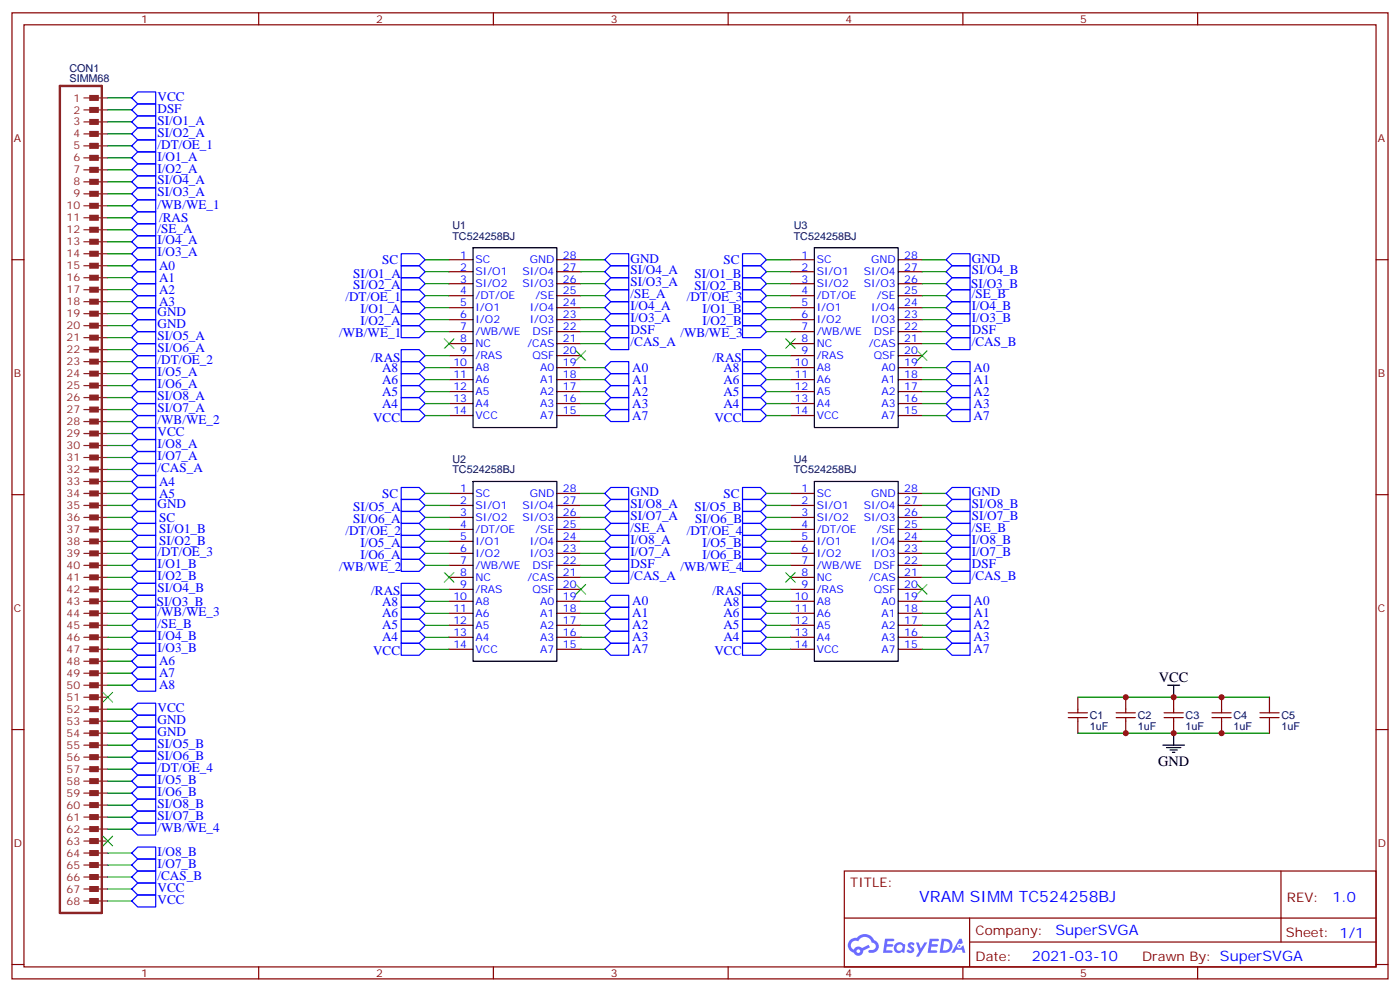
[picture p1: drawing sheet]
<svg xmlns="http://www.w3.org/2000/svg" width="412mm" height="292mm" viewBox="0 0 412 292" stroke-linecap="round" stroke-linejoin="round" font-family="sans-serif">
<g fill="none" stroke="#870000" stroke-width=".35">
<path d="M3.5 3.8h405.4v284.3h-405.4zM7.1 7.3h398.2v277.3h-398.2zM76.2 3.8v3.5M145.3 3.8v3.5M214.5 3.8v3.5M283.6 3.8v3.5M352.8 3.8v3.5M3.5 76.4h3.6M405.3 76.4h3.6M3.5 145.6h3.6M405.3 145.6h3.6M3.5 214.7h3.6"/>
<path d="M405.3 214.7h3.6M248.7 256.4h156.6v28.2h-156.6zM377.3 256.4v20.9M248.7 270.2h156.5M285.6 277.3h119.6M285.6 270.2v14.1M3.5 283.9h3.6M76.2 284.6v3.5M145.3 284.6v3.5M214.5 284.6v3.5M283.6 284.6v3.5M352.8 284.6v3.5"/>
<path d="M405.3 283.9h3.6"/>
</g>
<g fill="#5487ff">
<path d="M267.7 277.5a1.22 1.22 0 0 1 1.7 .3l-.4 .6a.47 .47 0 0 0-.3-.4 .47 .47 0 0 0-.5 .2l.1 .2a1.14 1.14 0 0 1 .8 1.7 1.14 1.14 0 0 1-1.9 0l-.2-.2 .5-.5 .7 .4a.29 .29 0 0 0 .3-.2 .29 .29 0 0 0-.2-.4 1.04 1.04 0 0 1-.6-1.7z"/>
<path d="M260.7 276.3h2.4l.3 .2-.2 .5h-1.8l-.1 .9h1.5l.3 .4-.3 .3h-1.6l-.2 1.1 1.7 .1 .2 .3-.2 .3h-2.6z"/>
<path d="M273.8 276.3h2.4l.3 .2-.1 .5h-1.8l-.2 .9h1.6l.3 .4-.4 .3h-1.6l-.1 1.1 1.7 .1 .2 .3-.2 .3h-2.6z"/>
<path d="M282.6 276.3h.7l.3 1.2-.6 .4a.69 .69 0 0 0-1 .2 .69 .69 0 0 0 .4 1 .69 .69 0 0 0 .9-.6l.5-.3 .6 2.2h-.8l-.2-.8h-1.8l-.5 .8h-.8z"/>
<path d="M269.8 277.4h.8l.6 1.8 1.1-1.8h.9l-2.6 4.2h-.8l.9-1.6z"/>
<path d="M277.4 276.3l-.6 4.1h1.3a2.11 2.11 0 0 0 2.5-2.1 2.11 2.11 0 0 0-2.5-2zM278.1 277a1.39 1.39 0 0 1 1.7 1.4 1.39 1.39 0 0 1-1.8 1.3h-.3z"/>
<path d="M263.7 277.9a1.54 1.54 0 0 0-.1 2.2 1.54 1.54 0 0 0 2.2 .1l.6 .2 .3-2.3-.2-.2h-.4a1.49 1.49 0 0 0-2.4 0zM264 278.9a.94 .94 0 0 1 1.8 0 .94 .94 0 0 1-1.8 0z"/>
<path d="M250.4 276.7a2.18 2.18 0 0 0 1.1 3.7 1.44 1.44 0 0 0 1.6 .9 1.44 1.44 0 0 0 1.2-1.5l2-1-.5-.7-1.9 .9a1.47 1.47 0 0 0-2.4 .5 1.39 1.39 0 0 1-.7-2 1.39 1.39 0 0 1 2-.4 2.12 2.12 0 0 1 2.2-1.3 2.12 2.12 0 0 1 1.9 1.7 1.14 1.14 0 0 1 1.1 1.4 1.14 1.14 0 0 1-1.7 .7 .43 .43 0 0 0-.5 .4 .43 .43 0 0 0 .4 .5 1.98 1.98 0 0 0 2.5-1.3 1.98 1.98 0 0 0-1.2-2.5 3.1 3.1 0 0 0-5.3-.7l-.9 .1zM252.3 280a.55 .55 0 0 1 1.1 0 .55 .55 0 0 1-1.1 0z"/>
<circle cx="282.6" cy="278.4" r=".26"/>
</g>
<g fill="none" stroke="#870000" stroke-width=".35">
<path d="M132.3 76.4h7M132.3 80h7M164 76.4h7.1M164 80h7.1M232.8 76.4h7.1M232.8 80h7.1M264.6 76.4h7M264.6 80h7M132.3 83.5h7M132.3 87h7M132.3 90.6h7M132.3 94.1h7"/>
<path d="M132.3 97.6h7M164 83.5h7.1M164 87h7.1M164 90.6h7.1M164 94.1h7.1M164 97.6h7.1M232.8 83.5h7.1M232.8 87h7.1M232.8 90.6h7.1M232.8 94.1h7.1M232.8 97.6h7.1M264.6 83.5h7"/>
<path d="M264.6 87h7M264.6 90.6h7M264.6 94.1h7M264.6 97.6h7M132.3 101.1h7M132.3 104.7h7M132.3 108.2h7M132.3 111.7h7M132.3 115.3h7M132.3 118.8h7M164 101.1h7.1M164 104.7h7.1"/>
<path d="M164 108.2h7.1M164 111.7h7.1M164 115.3h7.1M164 118.8h7.1M232.8 101.1h7.1M232.8 104.7h7.1M232.8 108.2h7.1M232.8 111.7h7.1M232.8 115.3h7.1M232.8 118.8h7.1M264.6 101.1h7M264.6 104.7h7"/>
<path d="M264.6 108.2h7M264.6 111.7h7M264.6 115.3h7M264.6 118.8h7M132.3 122.3h7M164 122.3h7.1M232.8 122.3h7.1M264.6 122.3h7M132.3 145.2h7M132.3 148.8h7M132.3 152.3h7M132.3 155.8h7"/>
<path d="M132.3 159.3h7M164 145.2h7.1M164 148.8h7.1M164 152.3h7.1M164 155.8h7.1M164 159.3h7.1M232.8 145.2h7.1M232.8 148.8h7.1M232.8 152.3h7.1M232.8 155.8h7.1M232.8 159.3h7.1M264.6 145.2h7"/>
<path d="M264.6 148.8h7M264.6 152.3h7M264.6 155.8h7M264.6 159.3h7M132.3 162.9h7M132.3 166.4h7M132.3 169.9h7M132.3 173.5h7M132.3 177h7M164 162.9h7.1M164 166.4h7.1M164 169.9h7.1"/>
<path d="M164 173.5h7.1M164 177h7.1M232.8 162.9h7.1M232.8 166.4h7.1M232.8 169.9h7.1M232.8 173.5h7.1M232.8 177h7.1M264.6 162.9h7M264.6 166.4h7M264.6 169.9h7M264.6 173.5h7M264.6 177h7"/>
<path d="M132.3 180.5h7M132.3 184h7M132.3 187.6h7M132.3 191.1h7M164 180.5h7.1M164 184h7.1M164 187.6h7.1M164 191.1h7.1M232.8 180.5h7.1M232.8 184h7.1M232.8 187.6h7.1M232.8 191.1h7.1"/>
<path d="M264.6 180.5h7M264.6 184h7M264.6 187.6h7M264.6 191.1h7M314.7 211.2h5.6M314.7 209.8h5.6M317.5 205.2v4.6M317.5 211.2v4.6M328.8 211.2h5.6M328.8 209.8h5.6M331.6 205.2v4.6M331.6 211.2v4.6"/>
<path d="M342.9 211.2h5.6M342.9 209.8h5.6M345.7 205.2v4.6M345.7 211.2v4.6M357 211.2h5.7M357 209.8h5.7M359.8 205.2v4.6M359.8 211.2v4.6M371.1 211.2h5.7M371.1 209.8h5.7M373.9 205.2v4.6M373.9 211.2v4.6"/>
</g>
<path d="M139.3 72.9h24.7v52.9h-24.7zM239.9 72.9h24.7v52.9h-24.7zM139.3 141.7h24.7v52.9h-24.7zM239.9 141.7h24.7v52.9h-24.7zM342.5 219.3h6.4M344 201.7h3.5M345.7 201.7v3.5M345.7 215.8v3.5M343.6 220h4.2M344.7 220.7h2.1M345.4 221.4h.7" fill="none" stroke="#000" stroke-width=".35"/>
<path d="M17.6 25.3h12.4v243.4h-12.4z" fill="none" stroke="#8c2424" stroke-width=".71"/>
<g fill="#8c2424" stroke="#8c2424" stroke-width=".35">
<path d="M26.5 28.1h2.4v1.4h-2.4z"/>
<path d="M26.5 31.6h2.4v1.5h-2.4z"/>
<path d="M26.5 35.2h2.4v1.4h-2.4z"/>
<path d="M26.5 38.7h2.4v1.4h-2.4z"/>
<path d="M26.5 42.2h2.4v1.4h-2.4z"/>
<path d="M26.5 45.8h2.4v1.4h-2.4z"/>
<path d="M26.5 49.3h2.4v1.4h-2.4z"/>
<path d="M26.5 52.8h2.4v1.4h-2.4z"/>
<path d="M26.5 56.3h2.4v1.4h-2.4z"/>
<path d="M26.5 59.9h2.4v1.4h-2.4z"/>
<path d="M26.5 63.4h2.4v1.4h-2.4z"/>
<path d="M26.5 66.9h2.4v1.4h-2.4z"/>
<path d="M26.5 70.4h2.4v1.5h-2.4z"/>
<path d="M26.5 74h2.4v1.4h-2.4z"/>
<path d="M26.5 77.5h2.4v1.4h-2.4z"/>
<path d="M26.5 81h2.4v1.4h-2.4z"/>
<path d="M26.5 84.6h2.4v1.4h-2.4z"/>
<path d="M26.5 88.1h2.4v1.4h-2.4z"/>
<path d="M26.5 91.6h2.4v1.4h-2.4z"/>
<path d="M26.5 95.1h2.4v1.5h-2.4z"/>
<path d="M26.5 98.7h2.4v1.4h-2.4z"/>
<path d="M26.5 102.2h2.4v1.4h-2.4z"/>
<path d="M26.5 105.7h2.4v1.4h-2.4z"/>
<path d="M26.5 109.3h2.4v1.4h-2.4z"/>
<path d="M26.5 112.8h2.4v1.4h-2.4z"/>
<path d="M26.5 116.3h2.4v1.4h-2.4z"/>
<path d="M26.5 119.8h2.4v1.4h-2.4z"/>
<path d="M26.5 123.4h2.4v1.4h-2.4z"/>
<path d="M26.5 126.9h2.4v1.4h-2.4z"/>
<path d="M26.5 130.4h2.4v1.4h-2.4z"/>
<path d="M26.5 133.9h2.4v1.5h-2.4z"/>
<path d="M26.5 137.5h2.4v1.4h-2.4z"/>
<path d="M26.5 141h2.4v1.4h-2.4z"/>
<path d="M26.5 144.5h2.4v1.4h-2.4z"/>
<path d="M26.5 148.1h2.4v1.4h-2.4z"/>
<path d="M26.5 151.6h2.4v1.4h-2.4z"/>
<path d="M26.5 155.1h2.4v1.4h-2.4z"/>
<path d="M26.5 158.6h2.4v1.5h-2.4z"/>
<path d="M26.5 162.2h2.4v1.4h-2.4z"/>
<path d="M26.5 165.7h2.4v1.4h-2.4z"/>
<path d="M26.5 169.2h2.4v1.4h-2.4z"/>
<path d="M26.5 172.8h2.4v1.4h-2.4z"/>
<path d="M26.5 176.3h2.4v1.4h-2.4z"/>
<path d="M26.5 179.8h2.4v1.4h-2.4z"/>
<path d="M26.5 183.3h2.4v1.4h-2.4z"/>
<path d="M26.5 186.9h2.4v1.4h-2.4z"/>
<path d="M26.5 190.4h2.4v1.4h-2.4z"/>
<path d="M26.5 193.9h2.4v1.4h-2.4z"/>
<path d="M26.5 197.4h2.4v1.5h-2.4z"/>
<path d="M26.5 201h2.4v1.4h-2.4z"/>
<path d="M26.5 204.5h2.4v1.4h-2.4z"/>
<path d="M26.5 208h2.4v1.4h-2.4z"/>
<path d="M26.5 211.6h2.4v1.4h-2.4z"/>
<path d="M26.5 215.1h2.4v1.4h-2.4z"/>
<path d="M26.5 218.6h2.4v1.4h-2.4z"/>
<path d="M26.5 222.1h2.4v1.5h-2.4z"/>
<path d="M26.5 225.7h2.4v1.4h-2.4z"/>
<path d="M26.5 229.2h2.4v1.4h-2.4z"/>
<path d="M26.5 232.7h2.4v1.4h-2.4z"/>
<path d="M26.5 236.3h2.4v1.4h-2.4z"/>
<path d="M26.5 239.8h2.4v1.4h-2.4z"/>
<path d="M26.5 243.3h2.4v1.4h-2.4z"/>
<path d="M26.5 246.8h2.4v1.4h-2.4z"/>
<path d="M26.5 250.4h2.4v1.4h-2.4z"/>
<path d="M26.5 253.9h2.4v1.4h-2.4z"/>
<path d="M26.5 257.4h2.4v1.4h-2.4z"/>
<path d="M26.5 260.9h2.4v1.5h-2.4z"/>
<path d="M26.5 264.5h2.4v1.4h-2.4z"/>
</g>
<g fill="none" stroke="#8c2424" stroke-width=".35">
<path d="M24.7 28.8h7M24.7 32.3h7M24.7 35.9h7M24.7 39.4h7M24.7 42.9h7M24.7 46.5h7M24.7 50h7M24.7 53.5h7M24.7 57h7M24.7 60.6h7M24.7 64.1h7M24.7 67.6h7"/>
<path d="M24.7 71.2h7M24.7 74.7h7M24.7 78.2h7M24.7 81.7h7M24.7 85.3h7M24.7 88.8h7M24.7 92.3h7M24.7 95.8h7M24.7 99.4h7M24.7 102.9h7M24.7 106.4h7M24.7 110h7"/>
<path d="M24.7 113.5h7M24.7 117h7M24.7 120.5h7M24.7 124.1h7M24.7 127.6h7M24.7 131.1h7M24.7 134.7h7M24.7 138.2h7M24.7 141.7h7M24.7 145.2h7M24.7 148.8h7M24.7 152.3h7"/>
<path d="M24.7 155.8h7M24.7 159.3h7M24.7 162.9h7M24.7 166.4h7M24.7 169.9h7M24.7 173.5h7M24.7 177h7M24.7 180.5h7M24.7 184h7M24.7 187.6h7M24.7 191.1h7M24.7 194.6h7"/>
<path d="M24.7 198.2h7M24.7 201.7h7M24.7 205.2h7M24.7 208.7h7M24.7 212.3h7M24.7 215.8h7M24.7 219.3h7M24.7 222.8h7M24.7 226.4h7M24.7 229.9h7M24.7 233.4h7M24.7 237h7"/>
<path d="M24.7 240.5h7M24.7 244h7M24.7 247.5h7M24.7 251.1h7M24.7 254.6h7M24.7 258.1h7M24.7 261.7h7M24.7 265.2h7"/>
</g>
<g fill="none" stroke="#008700" stroke-width=".35">
<path d="M31.7 39.4h7.1M31.7 35.9h7.1M31.7 32.3h7.1M31.7 28.8h7.1M31.7 57h7.1M31.7 53.5h7.1M31.7 50h7.1M31.7 46.5h7.1M31.7 42.9h7.1M31.7 67.6h7.1M31.7 64.1h7.1M31.7 74.7h7.1"/>
<path d="M31.7 71.2h7.1M31.7 78.2h7.1M31.7 60.6h7.1M125.2 76.4h7.1M125.2 80h7.1M171.1 76.4h7.1M171.1 80h7.1M225.8 76.4h7M225.8 80h7M271.6 76.4h7.1M271.6 80h7.1M31.7 99.4h7.1"/>
<path d="M31.7 88.8h7.1M31.7 85.3h7.1M31.7 81.7h7.1M31.7 95.8h7.1M31.7 92.3h7.1M125.2 97.6h7.1M125.2 90.6h7.1M125.2 87h7.1M125.2 94.1h7.1M125.2 83.5h7.1M171.1 97.6h7.1M171.1 90.6h7.1"/>
<path d="M171.1 87h7.1M171.1 94.1h7.1M171.1 83.5h7.1M225.8 97.6h7M225.8 90.6h7M225.8 87h7M225.8 94.1h7M225.8 83.5h7M271.6 97.6h7.1M271.6 90.6h7.1M271.6 87h7.1M271.6 94.1h7.1"/>
<path d="M271.6 83.5h7.1M31.7 117h7.1M31.7 113.5h7.1M31.7 110h7.1M31.7 106.4h7.1M31.7 102.9h7.1M125.2 104.7h7.1M125.2 108.2h7.1M125.2 118.8h7.1M125.2 115.3h7.1M125.2 111.7h7.1M171.1 108.2h7.1"/>
<path d="M171.1 118.8h7.1M171.1 115.3h7.1M171.1 111.7h7.1M171.1 101.1h7.1M225.8 104.7h7M225.8 108.2h7M225.8 118.8h7M225.8 115.3h7M225.8 111.7h7M271.6 108.2h7.1M271.6 118.8h7.1M271.6 115.3h7.1"/>
<path d="M271.6 111.7h7.1M271.6 101.1h7.1M31.7 134.7h7.1M31.7 131.1h7.1M31.7 124.1h7.1M31.7 120.5h7.1M31.7 127.6h7.1M31.7 138.2h7.1M125.2 122.3h7.1M171.1 122.3h7.1M225.8 122.3h7M271.6 122.3h7.1"/>
<path d="M31.7 159.3h7.1M31.7 155.8h7.1M31.7 145.2h7.1M31.7 141.7h7.1M31.7 152.3h7.1M31.7 148.8h7.1M125.2 159.3h7.1M125.2 155.8h7.1M125.2 145.2h7.1M125.2 152.3h7.1M125.2 148.8h7.1M171.1 159.3h7.1"/>
<path d="M171.1 155.8h7.1M171.1 145.2h7.1M171.1 152.3h7.1M171.1 148.8h7.1M225.8 159.3h7M225.8 155.8h7M225.8 145.2h7M225.8 152.3h7M225.8 148.8h7M271.6 159.3h7.1M271.6 155.8h7.1M271.6 145.2h7.1"/>
<path d="M271.6 152.3h7.1M271.6 148.8h7.1M31.7 177h7.1M31.7 173.5h7.1M31.7 169.9h7.1M31.7 166.4h7.1M31.7 162.9h7.1M125.2 177h7.1M125.2 173.5h7.1M125.2 166.4h7.1M125.2 162.9h7.1M171.1 177h7.1"/>
<path d="M171.1 169.9h7.1M171.1 166.4h7.1M171.1 162.9h7.1M225.8 177h7M225.8 173.5h7M225.8 166.4h7M225.8 162.9h7M271.6 177h7.1M271.6 169.9h7.1M271.6 166.4h7.1M271.6 162.9h7.1M31.7 194.6h7.1"/>
<path d="M31.7 198.2h7.1M31.7 191.1h7.1M31.7 187.6h7.1M31.7 184h7.1M31.7 180.5h7.1M125.2 191.1h7.1M125.2 187.6h7.1M125.2 184h7.1M125.2 180.5h7.1M171.1 191.1h7.1M171.1 187.6h7.1M171.1 184h7.1"/>
<path d="M171.1 180.5h7.1M225.8 191.1h7M225.8 187.6h7M225.8 184h7M225.8 180.5h7M271.6 191.1h7.1M271.6 187.6h7.1M271.6 184h7.1M271.6 180.5h7.1M31.7 219.3h7.1M31.7 212.3h7.1M31.7 201.7h7.1"/>
<path d="M31.7 208.7h7.1M31.7 215.8h7.1M317.5 205.2h56.4M317.5 215.8h56.4M31.7 237h7.1M31.7 233.4h7.1M31.7 229.9h7.1M31.7 226.4h7.1M31.7 222.8h7.1M31.7 258.1h7.1M31.7 254.6h7.1M31.7 251.1h7.1"/>
<path d="M31.7 244h7.1M31.7 240.5h7.1M31.7 265.2h7.1M31.7 261.7h7.1"/>
</g>
<g fill="none" stroke="#00f" stroke-width=".35">
<path d="M38.8 39.4l1.8-1.8h5.3v3.6h-5.3zM38.8 35.9l1.8-1.8h5.3v3.5h-5.3zM38.8 32.3l1.8-1.7h5.3v3.5h-5.3zM38.8 28.8l1.8-1.7h5.3v3.5h-5.3zM38.8 53.5l1.8-1.7h5.3v3.5h-5.3zM38.8 57l1.8-1.7h5.3v3.5h-5.3zM38.8 50l1.8-1.8h5.3v3.6h-5.3zM38.8 42.9l1.8-1.7h5.3v3.5h-5.3zM40.6 44.7h5.3v3.5h-5.3l-1.8-1.7zM38.8 67.6l1.8-1.7h5.3v3.5h-5.3zM38.8 71.2l1.8-1.8h5.3v3.5h-5.3zM38.8 74.7l1.8-1.8h5.3v3.5h-5.3z"/>
<path d="M38.8 78.2l1.8-1.8h5.3v3.6h-5.3zM38.8 60.6l1.8-1.8h5.3v3.5h-5.3zM40.6 62.3h5.3v3.6h-5.3l-1.8-1.8zM118.2 74.7h5.3l1.7 1.7-1.7 1.8h-5.3zM118.2 78.2h5.3l1.7 1.8-1.7 1.7h-5.3zM178.2 76.4l1.7-1.7h5.3v3.5h-5.3zM179.9 78.2h5.3v3.5h-5.3l-1.7-1.7zM218.7 74.7h5.3l1.8 1.7-1.8 1.8h-5.3zM218.7 78.2h5.3l1.8 1.8-1.8 1.7h-5.3zM278.7 76.4l1.8-1.7h5.3v3.5h-5.3zM278.7 80l1.8-1.8h5.3v3.5h-5.3zM38.8 99.4l1.8-1.8h5.3v3.5h-5.3z"/>
<path d="M38.8 88.8l1.8-1.8h5.3v3.6h-5.3zM38.8 85.3l1.8-1.8h5.3v3.5h-5.3zM38.8 81.7l1.8-1.7h5.3v3.5h-5.3zM38.8 92.3l1.8-1.7h5.3v3.5h-5.3zM38.8 95.8l1.8-1.7h5.3v3.5h-5.3zM118.2 95.8h5.3l1.7 1.8-1.7 1.8h-5.3zM118.2 88.8h5.3l1.7 1.8-1.7 1.7h-5.3zM118.2 85.3h5.3l1.7 1.7-1.7 1.8h-5.3zM118.2 81.7h5.3l1.7 1.8-1.7 1.8h-5.3zM118.2 92.3h5.3l1.7 1.8-1.7 1.7h-5.3zM178.2 87l1.7-1.7h5.3v3.5h-5.3zM178.2 90.6l1.7-1.8h5.3v3.5h-5.3z"/>
<path d="M178.2 94.1l1.7-1.8h5.3v3.5h-5.3zM178.2 83.5l1.7-1.8h5.3v3.6h-5.3zM179.9 95.8h5.3v3.6h-5.3l-1.7-1.8zM218.7 95.8h5.3l1.8 1.8-1.8 1.8h-5.3zM218.7 85.3h5.3l1.8 1.7-1.8 1.8h-5.3zM218.7 88.8h5.3l1.8 1.8-1.8 1.7h-5.3zM218.7 92.3h5.3l1.8 1.8-1.8 1.7h-5.3zM218.7 81.7h5.3l1.8 1.8-1.8 1.8h-5.3zM278.7 90.6l1.8-1.8h5.3v3.5h-5.3zM278.7 97.6l1.8-1.8h5.3v3.6h-5.3zM278.7 83.5l1.8-1.8h5.3v3.6h-5.3zM278.7 94.1l1.8-1.8h5.3v3.5h-5.3z"/>
<path d="M278.7 87l1.8-1.7h5.3v3.5h-5.3zM38.8 117l1.8-1.7h5.3v3.5h-5.3zM38.8 113.5l1.8-1.8h5.3v3.6h-5.3zM38.8 110l1.8-1.8h5.3v3.5h-5.3zM38.8 102.9l1.8-1.8h5.3v3.6h-5.3zM38.8 106.4l1.8-1.7h5.3v3.5h-5.3zM118.2 102.9h5.3l1.7 1.8-1.7 1.7h-5.3zM118.2 106.4h5.3l1.7 1.8-1.7 1.8h-5.3zM118.2 117h5.3l1.7 1.8-1.7 1.7h-5.3zM118.2 110h5.3l1.7 1.7-1.7 1.8h-5.3zM118.2 113.5h5.3l1.7 1.8-1.7 1.7h-5.3zM178.2 118.8l1.7-1.8h5.3v3.5h-5.3z"/>
<path d="M178.2 115.3l1.7-1.8h5.3v3.5h-5.3zM178.2 111.7l1.7-1.7h5.3v3.5h-5.3zM178.2 108.2l1.7-1.8h5.3v3.6h-5.3zM178.2 101.1l1.7-1.7h5.3v3.5h-5.3zM218.7 102.9h5.3l1.8 1.8-1.8 1.7h-5.3zM218.7 106.4h5.3l1.8 1.8-1.8 1.8h-5.3zM218.7 117h5.3l1.8 1.8-1.8 1.7h-5.3zM218.7 110h5.3l1.8 1.7-1.8 1.8h-5.3zM218.7 113.5h5.3l1.8 1.8-1.8 1.7h-5.3zM278.7 118.8l1.8-1.8h5.3v3.5h-5.3zM278.7 115.3l1.8-1.8h5.3v3.5h-5.3zM278.7 111.7l1.8-1.7h5.3v3.5h-5.3z"/>
<path d="M278.7 108.2l1.8-1.8h5.3v3.6h-5.3zM278.7 101.1l1.8-1.7h5.3v3.5h-5.3zM38.8 120.5l1.8-1.7h5.3v3.5h-5.3zM38.8 131.1l1.8-1.7h5.3v3.5h-5.3zM38.8 134.7l1.8-1.8h5.3v3.5h-5.3zM38.8 124.1l1.8-1.8h5.3v3.5h-5.3zM38.8 127.6l1.8-1.8h5.3v3.6h-5.3zM38.8 138.2l1.8-1.8h5.3v3.5h-5.3zM118.2 120.5h5.3l1.7 1.8-1.7 1.8h-5.3zM178.2 122.3l1.7-1.8h5.3v3.6h-5.3zM218.7 120.5h5.3l1.8 1.8-1.8 1.8h-5.3zM278.7 122.3l1.8-1.8h5.3v3.6h-5.3z"/>
<path d="M38.8 159.3l1.8-1.7h5.3v3.5h-5.3zM38.8 155.8l1.8-1.7h5.3v3.5h-5.3zM38.8 145.2l1.8-1.7h5.3v3.5h-5.3zM38.8 141.7l1.8-1.8h5.3v3.6h-5.3zM38.8 152.3l1.8-1.8h5.3v3.6h-5.3zM38.8 148.8l1.8-1.8h5.3v3.5h-5.3zM118.2 143.5h5.3l1.7 1.7-1.7 1.8h-5.3zM118.2 147h5.3l1.7 1.8-1.7 1.7h-5.3zM118.2 150.5h5.3l1.7 1.8-1.7 1.8h-5.3zM118.2 154.1h5.3l1.7 1.7-1.7 1.8h-5.3zM118.2 157.6h5.3l1.7 1.7-1.7 1.8h-5.3zM178.2 145.2l1.7-1.7h5.3v3.5h-5.3z"/>
<path d="M178.2 148.8l1.7-1.8h5.3v3.5h-5.3zM178.2 152.3l1.7-1.8h5.3v3.6h-5.3zM178.2 159.3l1.7-1.7h5.3v3.5h-5.3zM179.9 154.1h5.3v3.5h-5.3l-1.7-1.8zM218.7 143.5h5.3l1.8 1.7-1.8 1.8h-5.3zM218.7 147h5.3l1.8 1.8-1.8 1.7h-5.3zM218.7 154.1h5.3l1.8 1.7-1.8 1.8h-5.3zM218.7 150.5h5.3l1.8 1.8-1.8 1.8h-5.3zM218.7 157.6h5.3l1.8 1.7-1.8 1.8h-5.3zM278.7 145.2l1.8-1.7h5.3v3.5h-5.3zM278.7 159.3l1.8-1.7h5.3v3.5h-5.3zM278.7 148.8l1.8-1.8h5.3v3.5h-5.3z"/>
<path d="M278.7 152.3l1.8-1.8h5.3v3.6h-5.3zM278.7 155.8l1.8-1.7h5.3v3.5h-5.3zM38.8 173.5l1.8-1.8h5.3v3.5h-5.3zM38.8 177l1.8-1.8h5.3v3.6h-5.3zM38.8 169.9l1.8-1.7h5.3v3.5h-5.3zM38.8 166.4l1.8-1.8h5.3v3.6h-5.3zM38.8 162.9l1.8-1.8h5.3v3.5h-5.3zM118.2 171.7h5.3l1.7 1.8-1.7 1.7h-5.3zM118.2 164.6h5.3l1.7 1.8-1.7 1.8h-5.3zM118.2 175.2h5.3l1.7 1.8-1.7 1.8h-5.3zM118.2 178.8h5.3l1.7 1.7-1.7 1.8h-5.3zM118.2 161.1h5.3l1.7 1.8-1.7 1.7h-5.3z"/>
<path d="M178.2 162.9l1.7-1.8h5.3v3.5h-5.3zM178.2 177l1.7-1.8h5.3v3.6h-5.3zM178.2 166.4l1.7-1.8h5.3v3.6h-5.3zM178.2 169.9l1.7-1.7h5.3v3.5h-5.3zM218.7 171.7h5.3l1.8 1.8-1.8 1.7h-5.3zM218.7 164.6h5.3l1.8 1.8-1.8 1.8h-5.3zM218.7 175.2h5.3l1.8 1.8-1.8 1.8h-5.3zM218.7 178.8h5.3l1.8 1.7-1.8 1.8h-5.3zM218.7 161.1h5.3l1.8 1.8-1.8 1.7h-5.3zM278.7 162.9l1.8-1.8h5.3v3.5h-5.3zM278.7 177l1.8-1.8h5.3v3.6h-5.3zM278.7 166.4l1.8-1.8h5.3v3.6h-5.3z"/>
<path d="M278.7 169.9l1.8-1.7h5.3v3.5h-5.3zM38.8 194.6l1.8-1.7h5.3v3.5h-5.3zM38.8 184l1.8-1.7h5.3v3.5h-5.3zM38.8 191.1l1.8-1.8h5.3v3.6h-5.3zM38.8 187.6l1.8-1.8h5.3v3.5h-5.3zM38.8 198.2l1.8-1.8h5.3v3.5h-5.3zM38.8 180.5l1.8-1.7h5.3v3.5h-5.3zM118.2 189.3h5.3l1.7 1.8-1.7 1.8h-5.3zM118.2 185.8h5.3l1.7 1.8-1.7 1.7h-5.3zM118.2 182.3h5.3l1.7 1.7-1.7 1.8h-5.3zM178.2 191.1l1.7-1.8h5.3v3.6h-5.3zM178.2 184l1.7-1.7h5.3v3.5h-5.3z"/>
<path d="M178.2 180.5l1.7-1.7h5.3v3.5h-5.3zM179.9 185.8h5.3v3.5h-5.3l-1.7-1.7zM218.7 189.3h5.3l1.8 1.8-1.8 1.8h-5.3zM218.7 185.8h5.3l1.8 1.8-1.8 1.7h-5.3zM218.7 182.3h5.3l1.8 1.7-1.8 1.8h-5.3zM278.7 191.1l1.8-1.8h5.3v3.6h-5.3zM278.7 187.6l1.8-1.8h5.3v3.5h-5.3zM278.7 184l1.8-1.7h5.3v3.5h-5.3zM278.7 180.5l1.8-1.7h5.3v3.5h-5.3zM38.8 201.7l1.8-1.8h5.3v3.5h-5.3zM38.8 212.3l1.8-1.8h5.3v3.5h-5.3zM38.8 219.3l1.8-1.7h5.3v3.5h-5.3z"/>
<path d="M38.8 208.7l1.8-1.7h5.3v3.5h-5.3zM38.8 215.8l1.8-1.8h5.3v3.6h-5.3zM38.8 237l1.8-1.8h5.3v3.5h-5.3zM38.8 226.4l1.8-1.8h5.3v3.5h-5.3zM38.8 222.8l1.8-1.7h5.3v3.5h-5.3zM38.8 229.9l1.8-1.8h5.3v3.6h-5.3zM38.8 233.4l1.8-1.7h5.3v3.5h-5.3zM38.8 240.5l1.8-1.8h5.3v3.6h-5.3zM38.8 251.1l1.8-1.8h5.3v3.5h-5.3zM38.8 254.6l1.8-1.8h5.3v3.6h-5.3zM38.8 258.1l1.8-1.7h5.3v3.5h-5.3zM38.8 244l1.8-1.7h5.3v3.5h-5.3z"/>
<path d="M38.8 261.7l1.8-1.8h5.3v3.5h-5.3zM38.8 265.2l1.8-1.8h5.3v3.5h-5.3z"/>
</g>
<g fill="none" stroke="#3c3" stroke-width=".35">
<path d="M130.9 99.7l2.8 2.9M133.7 99.7l-2.8 2.9M231.4 99.7l2.8 2.9M234.2 99.7l-2.8 2.9M169.7 103.3l2.8 2.8M172.5 103.3l-2.8 2.8M270.2 103.3l2.8 2.8M273 103.3l-2.8 2.8M130.9 168.5l2.8 2.8M133.7 168.5l-2.8 2.8M169.7 172l2.8 2.9M172.5 172l-2.8 2.9"/>
<path d="M231.4 168.5l2.8 2.8M234.2 168.5l-2.8 2.8M270.2 172l2.8 2.9M273 172l-2.8 2.9M30.3 203.8l2.9 2.8M33.2 203.8l-2.9 2.8M30.3 246.1l2.9 2.9M33.2 246.1l-2.9 2.9"/>
</g>
<g fill="#c00">
<circle cx="331.6" cy="205.2" r=".88"/>
<circle cx="345.7" cy="205.2" r=".88"/>
<circle cx="345.7" cy="215.8" r=".88"/>
<circle cx="331.6" cy="215.8" r=".88"/>
<circle cx="359.8" cy="205.2" r=".88"/>
<circle cx="359.8" cy="215.8" r=".88"/>
</g>
<text font-size="4.6" fill="#00f" x="270.8" y="265.4">VRAM SIMM TC524258BJ</text>
<g font-size="4.2">
<text x="341.4" y="200.6">VCC</text>
<text x="341.1" y="225.3">GND</text>
</g>
<g font-size="4.2" fill="#00f">
<text x="392.5" y="265.6">1.0</text>
<text x="310.9" y="275.2">SuperSVGA</text>
<text x="304" y="283">2021-03-10</text>
</g>
<g font-size="3.9" fill="#00f">
<text x="46.4" y="29.6">VCC</text>
<text x="46.4" y="33.2">DSF</text>
<text x="46.4" y="40.2">SI/O2_A</text>
<text x="46.4" y="36.7">SI/O1_A</text>
<text x="46.4" y="47.3">I/O1_A</text>
<text x="46.4" y="43.8">/DT/OE_1</text>
<text x="46.4" y="50.8">I/O2_A</text>
<text x="46.4" y="54.3">SI/O4_A</text>
<text x="46.4" y="57.8">SI/O3_A</text>
<text x="46.4" y="61.4">/WB/WE_1</text>
<text x="46.9" y="65.3">/RAS</text>
<text x="46.4" y="68.5">/SE_A</text>
<text x="46.4" y="71.9">I/O4_A</text>
<text x="46.4" y="75.4">I/O3_A</text>
<text x="112.5" y="77.7">SC</text>
<text x="185.7" y="77.3">GND</text>
<text x="213.1" y="77.7">SC</text>
<text x="286.3" y="77.3">GND</text>
<text x="46.9" y="82.9">A1</text>
<text x="46.9" y="79.4">A0</text>
<text x="104.1" y="81.7">SI/O1_A</text>
<text x="185.7" y="80.7">SI/O4_A</text>
<text x="204.6" y="81.7">SI/O1_B</text>
<text x="286.3" y="80.7">SI/O4_B</text>
<text x="46.9" y="90">A3</text>
<text x="46.9" y="86.5">A2</text>
<text x="101.8" y="88.7">/DT/OE_1</text>
<text x="104.1" y="85.2">SI/O2_A</text>
<text x="185.7" y="87.9">/SE_A</text>
<text x="185.7" y="84.2">SI/O3_A</text>
<text x="202.3" y="88.7">/DT/OE_3</text>
<text x="204.6" y="85.3">SI/O2_B</text>
<text x="286.1" y="84.8">SI/O3_B</text>
<text x="286.3" y="87.9">/SE_B</text>
<text x="46.4" y="93.1">GND</text>
<text x="106.2" y="92.2">I/O1_A</text>
<text x="106.2" y="95.7">I/O2_A</text>
<text x="185.7" y="91.3">I/O4_A</text>
<text x="185.7" y="94.8">I/O3_A</text>
<text x="206.9" y="92.3">I/O1_B</text>
<text x="206.9" y="95.8">I/O2_B</text>
<text x="286.3" y="91.3">I/O4_B</text>
<text x="286.3" y="94.8">I/O3_B</text>
<text x="46.4" y="100.1">SI/O5_A</text>
<text x="46.4" y="96.7">GND</text>
<text x="99.9" y="99.3">/WB/WE_1</text>
<text x="185.7" y="98.4">DSF</text>
<text x="185.7" y="102">/CAS_A</text>
<text x="200.4" y="99.3">/WB/WE_3</text>
<text x="286.3" y="101.9">/CAS_B</text>
<text x="286.3" y="98.4">DSF</text>
<text x="46.4" y="103.7">SI/O6_A</text>
<text x="46.4" y="107.3">/DT/OE_2</text>
<text x="109.4" y="106.4">/RAS</text>
<text x="209.9" y="106.4">/RAS</text>
<text x="46.4" y="110.7">I/O5_A</text>
<text x="112.6" y="112.9">A6</text>
<text x="112.6" y="109.5">A8</text>
<text x="186.2" y="112.9">A1</text>
<text x="186.2" y="109.4">A0</text>
<text x="213.1" y="112.9">A6</text>
<text x="213.1" y="109.5">A8</text>
<text x="286.8" y="112.9">A1</text>
<text x="286.8" y="109.4">A0</text>
<text x="46.4" y="117.8">SI/O8_A</text>
<text x="46.4" y="114.2">I/O6_A</text>
<text x="112.6" y="116.5">A5</text>
<text x="186.2" y="120">A3</text>
<text x="186.2" y="116.5">A2</text>
<text x="213.1" y="116.5">A5</text>
<text x="286.8" y="120">A3</text>
<text x="286.8" y="116.5">A2</text>
<text x="46.4" y="121.3">SI/O7_A</text>
<text x="46.4" y="124.9">/WB/WE_2</text>
<text x="109.9" y="124.1">VCC</text>
<text x="112.6" y="120">A4</text>
<text x="186.2" y="123.5">A7</text>
<text x="210.5" y="124.1">VCC</text>
<text x="213.1" y="120">A4</text>
<text x="286.8" y="123.5">A7</text>
<text x="46.4" y="131.9">I/O8_A</text>
<text x="46.4" y="128.4">VCC</text>
<text x="46.4" y="135.4">I/O7_A</text>
<text x="46.4" y="139">/CAS_A</text>
<text x="46.9" y="142.9">A4</text>
<text x="46.4" y="149.6">GND</text>
<text x="46.9" y="146.4">A5</text>
<text x="112.5" y="146.5">SC</text>
<text x="185.7" y="146.1">GND</text>
<text x="185.7" y="149.5">SI/O8_A</text>
<text x="213.1" y="146.5">SC</text>
<text x="286.3" y="146.1">GND</text>
<text x="286.3" y="149.5">SI/O8_B</text>
<text x="46.9" y="153.5">SC</text>
<text x="104.1" y="154">SI/O6_A</text>
<text x="104.1" y="150.5">SI/O5_A</text>
<text x="185.7" y="153">SI/O7_A</text>
<text x="204.6" y="150.5">SI/O5_B</text>
<text x="204.8" y="154">SI/O6_B</text>
<text x="286.3" y="153">SI/O7_B</text>
<text x="46.9" y="160.5">SI/O2_B</text>
<text x="46.9" y="157">SI/O1_B</text>
<text x="101.8" y="157.5">/DT/OE_2</text>
<text x="106.2" y="161">I/O5_A</text>
<text x="185.7" y="160.1">I/O8_A</text>
<text x="185.7" y="156.6">/SE_A</text>
<text x="202.3" y="157.5">/DT/OE_4</text>
<text x="206.9" y="160.9">I/O5_B</text>
<text x="286.3" y="160.1">I/O8_B</text>
<text x="286.3" y="156.6">/SE_B</text>
<text x="46.4" y="167.2">I/O1_B</text>
<text x="46.4" y="163.7">/DT/OE_3</text>
<text x="106.2" y="164.6">I/O6_A</text>
<text x="185.7" y="163.6">I/O7_A</text>
<text x="185.7" y="167.2">DSF</text>
<text x="206.9" y="164.5">I/O6_B</text>
<text x="286.3" y="163.6">I/O7_B</text>
<text x="286.3" y="167.2">DSF</text>
<text x="46.4" y="170.8">I/O2_B</text>
<text x="99.9" y="168.1">/WB/WE_2</text>
<text x="185.7" y="170.8">/CAS_A</text>
<text x="200.4" y="168.1">/WB/WE_4</text>
<text x="286.3" y="170.7">/CAS_B</text>
<text x="46.2" y="178.3">SI/O3_B</text>
<text x="46.4" y="174.2">SI/O4_B</text>
<text x="109.4" y="175.2">/RAS</text>
<text x="112.6" y="178.3">A8</text>
<text x="186.2" y="178.2">A0</text>
<text x="209.9" y="175.2">/RAS</text>
<text x="213.1" y="178.3">A8</text>
<text x="286.8" y="178.2">A0</text>
<text x="46.4" y="184.9">/SE_B</text>
<text x="46.4" y="181.3">/WB/WE_3</text>
<text x="112.6" y="181.7">A6</text>
<text x="112.6" y="185.3">A5</text>
<text x="186.2" y="185.2">A2</text>
<text x="186.2" y="181.7">A1</text>
<text x="213.1" y="181.7">A6</text>
<text x="213.1" y="185.3">A5</text>
<text x="286.8" y="185.2">A2</text>
<text x="286.8" y="181.7">A1</text>
<text x="46.4" y="191.8">I/O3_B</text>
<text x="46.4" y="188.3">I/O4_B</text>
<text x="112.6" y="188.8">A4</text>
<text x="186.2" y="188.8">A3</text>
<text x="213.1" y="188.8">A4</text>
<text x="286.8" y="188.8">A3</text>
<text x="46.9" y="195.8">A6</text>
<text x="109.9" y="192.9">VCC</text>
<text x="186.2" y="192.3">A7</text>
<text x="210.5" y="192.9">VCC</text>
<text x="286.8" y="192.3">A7</text>
<text x="46.9" y="202.9">A8</text>
<text x="46.9" y="199.4">A7</text>
<text x="46.4" y="209.6">VCC</text>
<text x="46.4" y="213.1">GND</text>
<text x="46.4" y="220.1">SI/O5_B</text>
<text x="46.4" y="216.6">GND</text>
<text x="46.4" y="227.2">/DT/OE_4</text>
<text x="46.4" y="223.7">SI/O6_B</text>
<text x="46.4" y="230.7">I/O5_B</text>
<text x="46.4" y="237.7">SI/O8_B</text>
<text x="46.4" y="234.3">I/O6_B</text>
<text x="46.4" y="241.2">SI/O7_B</text>
<text x="46.4" y="244.8">/WB/WE_4</text>
<text x="46.4" y="251.8">I/O8_B</text>
<text x="46.4" y="255.3">I/O7_B</text>
<text x="46.4" y="258.9">/CAS_B</text>
<text x="46.4" y="262.5">VCC</text>
<text x="46.4" y="266">VCC</text>
</g>
<g font-size="3.9" fill="#800">
<text x="250.5" y="260.9">TITLE:</text>
<text x="379.1" y="265.6">REV:</text>
<text x="287.4" y="275.1">Company:</text>
<text x="378.7" y="275.8">Sheet: 1/1</text>
<text x="287.4" y="282.8">Date:</text>
<text x="336.4" y="282.9">Drawn By: SuperSVGA</text>
</g>
<g font-size="3.2" fill="#800">
<text x="41.6" y="6.8">1</text>
<text x="110.8" y="6.8">2</text>
<text x="179.9" y="6.8">3</text>
<text x="249.1" y="6.8">4</text>
<text x="318.2" y="6.8">5</text>
<text x="4.1" y="41.9">A</text>
<text x="405.9" y="41.9">A</text>
<text x="4.1" y="111">B</text>
<text x="405.9" y="111">B</text>
<text x="4.1" y="180.2">C</text>
<text x="405.9" y="180.2">C</text>
<text x="4.1" y="249.3">D</text>
<text x="405.9" y="249.3">D</text>
<text x="41.6" y="287.6">1</text>
<text x="110.8" y="287.6">2</text>
<text x="179.9" y="287.6">3</text>
<text x="249.1" y="287.6">4</text>
<text x="318.2" y="287.6">5</text>
</g>
<g font-size="3.2" fill="#000080">
<text x="20.5" y="21.1">CON1</text>
<text x="20.5" y="24.2">SIMM68</text>
<text x="133.3" y="70.5">TC524258BJ</text>
<text x="133.3" y="67.4">U1</text>
<text x="233.8" y="70.5">TC524258BJ</text>
<text x="233.8" y="67.4">U3</text>
<text x="133.3" y="136.2">U2</text>
<text x="233.8" y="136.2">U4</text>
<text x="133.3" y="139.3">TC524258BJ</text>
<text x="233.8" y="139.3">TC524258BJ</text>
<text x="321" y="214.8">1uF</text>
<text x="321" y="211.6">C1</text>
<text x="335.1" y="214.8">1uF</text>
<text x="335.1" y="211.6">C2</text>
<text x="349.2" y="214.8">1uF</text>
<text x="349.3" y="211.6">C3</text>
<text x="363.4" y="214.8">1uF</text>
<text x="363.4" y="211.6">C4</text>
<text x="377.5" y="214.8">1uF</text>
<text x="377.5" y="211.6">C5</text>
</g>
<g font-size="3.2" fill="#8d2323">
<text x="21.6" y="29.9">1</text>
<text x="21.6" y="33.4">2</text>
<text x="21.6" y="36.9">3</text>
<text x="21.6" y="40.5">4</text>
<text x="21.6" y="44">5</text>
<text x="21.6" y="47.5">6</text>
<text x="21.6" y="51">7</text>
<text x="21.6" y="54.6">8</text>
<text x="21.6" y="58.1">9</text>
<text x="19.6" y="61.6">10</text>
<text x="19.6" y="65.2">11</text>
<text x="19.6" y="68.7">12</text>
<text x="19.6" y="72.2">13</text>
<text x="19.6" y="75.7">14</text>
<text x="19.6" y="79.3">15</text>
<text x="19.6" y="82.8">16</text>
<text x="19.6" y="86.3">17</text>
<text x="19.6" y="89.9">18</text>
<text x="19.6" y="93.4">19</text>
<text x="19.6" y="96.9">20</text>
<text x="19.6" y="100.4">21</text>
<text x="19.6" y="104">22</text>
<text x="19.6" y="107.5">23</text>
<text x="19.6" y="111">24</text>
<text x="19.6" y="114.5">25</text>
<text x="19.6" y="118.1">26</text>
<text x="19.6" y="121.6">27</text>
<text x="19.6" y="125.1">28</text>
<text x="19.6" y="128.7">29</text>
<text x="19.6" y="132.2">30</text>
<text x="19.6" y="135.7">31</text>
<text x="19.6" y="139.2">32</text>
<text x="19.6" y="142.8">33</text>
<text x="19.6" y="146.3">34</text>
<text x="19.6" y="149.8">35</text>
<text x="19.6" y="153.4">36</text>
<text x="19.6" y="156.9">37</text>
<text x="19.6" y="160.4">38</text>
<text x="19.6" y="163.9">39</text>
<text x="19.6" y="167.5">40</text>
<text x="19.6" y="171">41</text>
<text x="19.6" y="174.5">42</text>
<text x="19.6" y="178">43</text>
<text x="19.6" y="181.6">44</text>
<text x="19.6" y="185.1">45</text>
<text x="19.6" y="188.6">46</text>
<text x="19.6" y="192.2">47</text>
<text x="19.6" y="195.7">48</text>
<text x="19.6" y="199.2">49</text>
<text x="19.6" y="202.7">50</text>
<text x="19.6" y="206.3">51</text>
<text x="19.6" y="209.8">52</text>
<text x="19.6" y="213.3">53</text>
<text x="19.6" y="216.9">54</text>
<text x="19.6" y="220.4">55</text>
<text x="19.6" y="223.9">56</text>
<text x="19.6" y="227.4">57</text>
<text x="19.6" y="231">58</text>
<text x="19.6" y="234.5">59</text>
<text x="19.6" y="238">60</text>
<text x="19.6" y="241.5">61</text>
<text x="19.6" y="245.1">62</text>
<text x="19.6" y="248.6">63</text>
<text x="19.6" y="252.1">64</text>
<text x="19.6" y="255.7">65</text>
<text x="19.6" y="259.2">66</text>
<text x="19.6" y="262.7">67</text>
<text x="19.6" y="266.2">68</text>
</g>
<g font-size="3.2" fill="#00f">
<text x="135.6" y="76.1">1</text>
<text x="140.1" y="77.5">SC</text>
<text x="156.1" y="77.5">GND</text>
<text x="165.8" y="76.1">28</text>
<text x="236.1" y="76.1">1</text>
<text x="240.6" y="77.5">SC</text>
<text x="256.6" y="77.5">GND</text>
<text x="266.3" y="76.1">28</text>
<text x="135.6" y="79.6">2</text>
<text x="135.6" y="83.1">3</text>
<text x="140.1" y="81">SI/O1</text>
<text x="153.9" y="81">SI/O4</text>
<text x="165.8" y="83.1">26</text>
<text x="165.8" y="79.6">27</text>
<text x="236.1" y="79.6">2</text>
<text x="236.1" y="83.1">3</text>
<text x="240.6" y="81">SI/O1</text>
<text x="254.4" y="81">SI/O4</text>
<text x="266.3" y="83.1">26</text>
<text x="266.3" y="79.6">27</text>
<text x="135.6" y="86.7">4</text>
<text x="140.1" y="84.6">SI/O2</text>
<text x="140.1" y="88.1">/DT/OE</text>
<text x="153.9" y="84.6">SI/O3</text>
<text x="157.7" y="88.1">/SE</text>
<text x="165.8" y="86.7">25</text>
<text x="236.1" y="86.7">4</text>
<text x="240.6" y="84.6">SI/O2</text>
<text x="240.6" y="88.1">/DT/OE</text>
<text x="254.4" y="84.6">SI/O3</text>
<text x="258.3" y="88.1">/SE</text>
<text x="266.3" y="86.7">25</text>
<text x="135.6" y="90.2">5</text>
<text x="135.6" y="93.7">6</text>
<text x="140.1" y="91.6">I/O1</text>
<text x="140.1" y="95.1">I/O2</text>
<text x="156" y="95.1">I/O3</text>
<text x="156" y="91.6">I/O4</text>
<text x="165.8" y="93.7">23</text>
<text x="165.8" y="90.2">24</text>
<text x="236.1" y="90.2">5</text>
<text x="236.1" y="93.7">6</text>
<text x="240.6" y="91.6">I/O1</text>
<text x="240.6" y="95.1">I/O2</text>
<text x="256.6" y="95.1">I/O3</text>
<text x="256.6" y="91.6">I/O4</text>
<text x="266.3" y="93.7">23</text>
<text x="266.3" y="90.2">24</text>
<text x="135.6" y="97.3">7</text>
<text x="135.6" y="100.8">8</text>
<text x="140.1" y="98.7">/WB/WE</text>
<text x="156.9" y="98.7">DSF</text>
<text x="165.8" y="100.8">21</text>
<text x="165.8" y="97.3">22</text>
<text x="236.1" y="97.3">7</text>
<text x="236.1" y="100.8">8</text>
<text x="240.6" y="98.7">/WB/WE</text>
<text x="257.4" y="98.7">DSF</text>
<text x="266.3" y="100.8">21</text>
<text x="266.3" y="97.3">22</text>
<text x="133.6" y="107.8">10</text>
<text x="135.6" y="104.3">9</text>
<text x="140.1" y="102.2">NC</text>
<text x="140.1" y="105.7">/RAS</text>
<text x="155.3" y="102.2">/CAS</text>
<text x="156.8" y="105.7">QSF</text>
<text x="165.8" y="107.8">19</text>
<text x="165.8" y="104.3">20</text>
<text x="234.1" y="107.8">10</text>
<text x="236.1" y="104.3">9</text>
<text x="240.6" y="102.2">NC</text>
<text x="240.6" y="105.7">/RAS</text>
<text x="255.9" y="102.2">/CAS</text>
<text x="257.4" y="105.7">QSF</text>
<text x="266.3" y="107.8">19</text>
<text x="266.3" y="104.3">20</text>
<text x="133.6" y="111.4">11</text>
<text x="140.1" y="109.3">A8</text>
<text x="140.1" y="112.8">A6</text>
<text x="159.2" y="112.8">A1</text>
<text x="159.2" y="109.3">A0</text>
<text x="165.8" y="111.4">18</text>
<text x="234.1" y="111.4">11</text>
<text x="240.6" y="109.3">A8</text>
<text x="240.6" y="112.8">A6</text>
<text x="259.7" y="112.8">A1</text>
<text x="259.7" y="109.3">A0</text>
<text x="266.3" y="111.4">18</text>
<text x="133.6" y="114.9">12</text>
<text x="133.6" y="118.4">13</text>
<text x="140.1" y="116.3">A5</text>
<text x="140.1" y="119.8">A4</text>
<text x="159.2" y="119.8">A3</text>
<text x="159.2" y="116.3">A2</text>
<text x="165.8" y="118.4">16</text>
<text x="165.8" y="114.9">17</text>
<text x="234.1" y="114.9">12</text>
<text x="234.1" y="118.4">13</text>
<text x="240.6" y="116.3">A5</text>
<text x="240.6" y="119.8">A4</text>
<text x="259.7" y="119.8">A3</text>
<text x="259.7" y="116.3">A2</text>
<text x="266.3" y="118.4">16</text>
<text x="266.3" y="114.9">17</text>
<text x="133.6" y="122">14</text>
<text x="140.1" y="123.4">VCC</text>
<text x="159.2" y="123.4">A7</text>
<text x="165.8" y="122">15</text>
<text x="234.1" y="122">14</text>
<text x="240.6" y="123.4">VCC</text>
<text x="259.7" y="123.4">A7</text>
<text x="266.3" y="122">15</text>
<text x="135.6" y="144.9">1</text>
<text x="135.6" y="148.4">2</text>
<text x="140.1" y="146.3">SC</text>
<text x="140.1" y="149.8">SI/O1</text>
<text x="153.9" y="149.8">SI/O4</text>
<text x="156.1" y="146.3">GND</text>
<text x="165.8" y="148.4">27</text>
<text x="165.8" y="144.9">28</text>
<text x="236.1" y="144.9">1</text>
<text x="236.1" y="148.4">2</text>
<text x="240.6" y="146.3">SC</text>
<text x="240.6" y="149.8">SI/O1</text>
<text x="254.4" y="149.8">SI/O4</text>
<text x="256.6" y="146.3">GND</text>
<text x="266.3" y="148.4">27</text>
<text x="266.3" y="144.9">28</text>
<text x="135.6" y="151.9">3</text>
<text x="135.6" y="155.5">4</text>
<text x="140.1" y="153.4">SI/O2</text>
<text x="153.9" y="153.4">SI/O3</text>
<text x="165.8" y="155.5">25</text>
<text x="165.8" y="151.9">26</text>
<text x="236.1" y="151.9">3</text>
<text x="236.1" y="155.5">4</text>
<text x="240.6" y="153.4">SI/O2</text>
<text x="254.4" y="153.4">SI/O3</text>
<text x="266.3" y="155.5">25</text>
<text x="266.3" y="151.9">26</text>
<text x="135.6" y="159">5</text>
<text x="140.1" y="156.9">/DT/OE</text>
<text x="140.1" y="160.4">I/O1</text>
<text x="156" y="160.4">I/O4</text>
<text x="157.7" y="156.9">/SE</text>
<text x="165.8" y="159">24</text>
<text x="236.1" y="159">5</text>
<text x="240.6" y="156.9">/DT/OE</text>
<text x="240.6" y="160.4">I/O1</text>
<text x="256.6" y="160.4">I/O4</text>
<text x="258.3" y="156.9">/SE</text>
<text x="266.3" y="159">24</text>
<text x="135.6" y="162.5">6</text>
<text x="135.6" y="166.1">7</text>
<text x="140.1" y="163.9">I/O2</text>
<text x="140.1" y="167.5">/WB/WE</text>
<text x="156" y="163.9">I/O3</text>
<text x="156.9" y="167.5">DSF</text>
<text x="165.8" y="166.1">22</text>
<text x="165.8" y="162.5">23</text>
<text x="236.1" y="162.5">6</text>
<text x="236.1" y="166.1">7</text>
<text x="240.6" y="163.9">I/O2</text>
<text x="240.6" y="167.5">/WB/WE</text>
<text x="256.6" y="163.9">I/O3</text>
<text x="257.4" y="167.5">DSF</text>
<text x="266.3" y="166.1">22</text>
<text x="266.3" y="162.5">23</text>
<text x="135.6" y="169.6">8</text>
<text x="135.6" y="173.1">9</text>
<text x="140.1" y="171">NC</text>
<text x="155.3" y="171">/CAS</text>
<text x="165.8" y="173.1">20</text>
<text x="165.8" y="169.6">21</text>
<text x="236.1" y="169.6">8</text>
<text x="236.1" y="173.1">9</text>
<text x="240.6" y="171">NC</text>
<text x="255.9" y="171">/CAS</text>
<text x="266.3" y="173.1">20</text>
<text x="266.3" y="169.6">21</text>
<text x="133.6" y="176.6">10</text>
<text x="140.1" y="174.5">/RAS</text>
<text x="140.1" y="178">A8</text>
<text x="156.8" y="174.5">QSF</text>
<text x="159.2" y="178">A0</text>
<text x="165.8" y="176.6">19</text>
<text x="234.1" y="176.6">10</text>
<text x="240.6" y="174.5">/RAS</text>
<text x="240.6" y="178">A8</text>
<text x="257.4" y="174.5">QSF</text>
<text x="259.7" y="178">A0</text>
<text x="266.3" y="176.6">19</text>
<text x="133.6" y="180.2">11</text>
<text x="133.6" y="183.7">12</text>
<text x="140.1" y="181.6">A6</text>
<text x="140.1" y="185.1">A5</text>
<text x="159.2" y="185.1">A2</text>
<text x="159.2" y="181.6">A1</text>
<text x="165.8" y="183.7">17</text>
<text x="165.8" y="180.2">18</text>
<text x="234.1" y="180.2">11</text>
<text x="234.1" y="183.7">12</text>
<text x="240.6" y="181.6">A6</text>
<text x="240.6" y="185.1">A5</text>
<text x="259.7" y="185.1">A2</text>
<text x="259.7" y="181.6">A1</text>
<text x="266.3" y="183.7">17</text>
<text x="266.3" y="180.2">18</text>
<text x="133.6" y="187.2">13</text>
<text x="133.6" y="190.7">14</text>
<text x="140.1" y="188.6">A4</text>
<text x="159.2" y="188.6">A3</text>
<text x="165.8" y="190.7">15</text>
<text x="165.8" y="187.2">16</text>
<text x="234.1" y="187.2">13</text>
<text x="234.1" y="190.7">14</text>
<text x="240.6" y="188.6">A4</text>
<text x="259.7" y="188.6">A3</text>
<text x="266.3" y="190.7">15</text>
<text x="266.3" y="187.2">16</text>
<text x="140.1" y="192.2">VCC</text>
<text x="159.2" y="192.2">A7</text>
<text x="240.6" y="192.2">VCC</text>
<text x="259.7" y="192.2">A7</text>
</g>
</svg>
